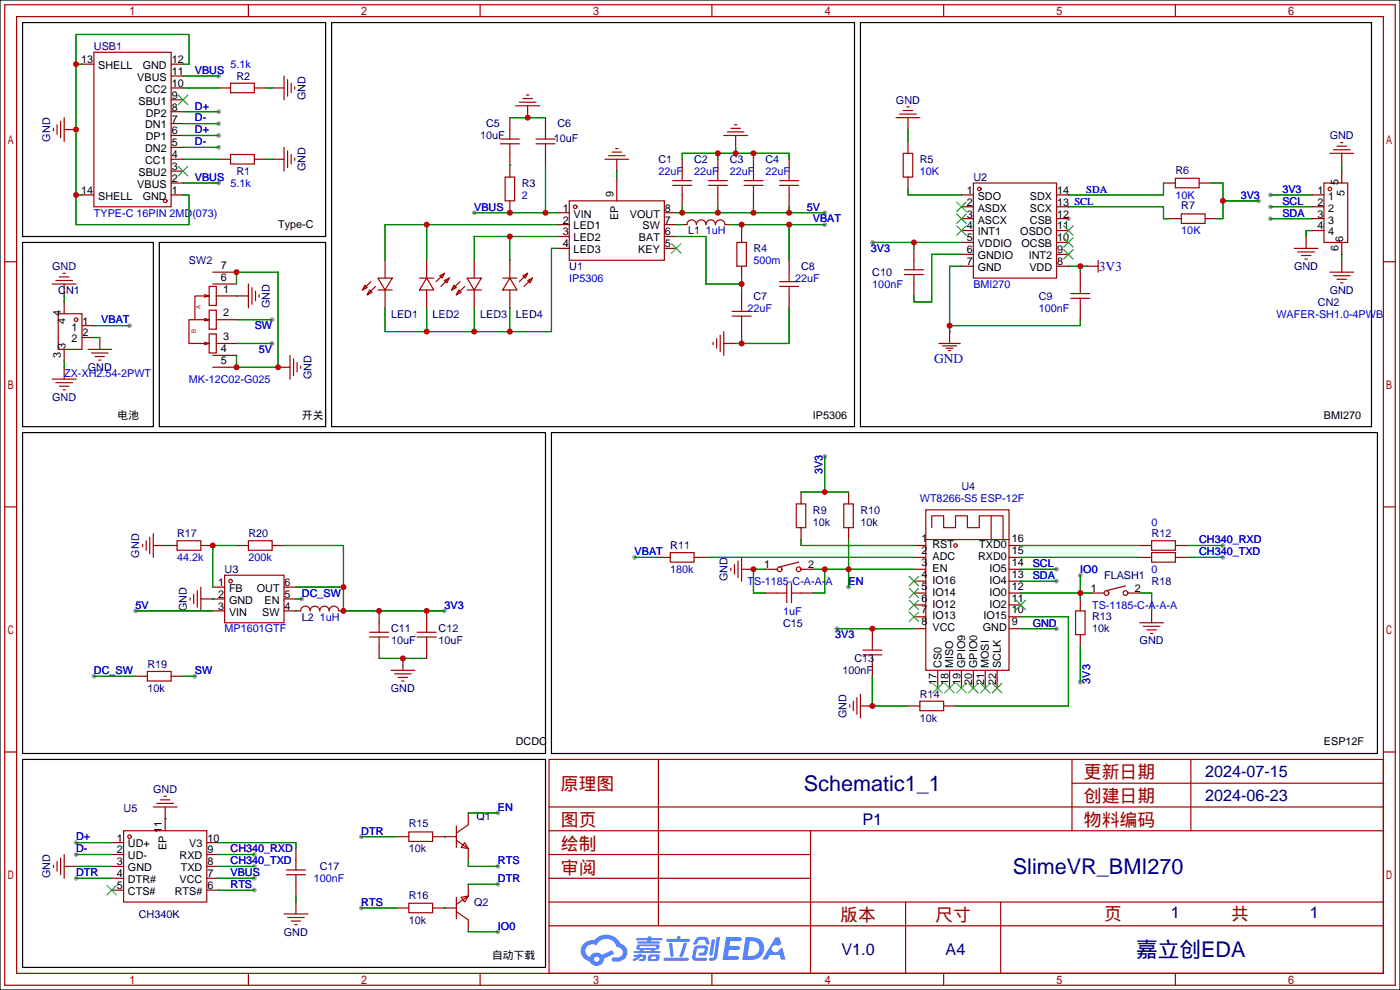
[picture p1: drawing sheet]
<svg xmlns="http://www.w3.org/2000/svg" width="299mm" height="212mm" viewBox="0 0 299 212" stroke-linecap="round" stroke-linejoin="round" font-family="sans-serif">
<path d="M0 0h299.2v211.6h-299.2z" fill="#fff" stroke="#000" stroke-width=".25"/>
<g fill="#999">
<circle cx="228.3" cy="46.7" r=".51"/>
<circle cx="46.7" cy="16.3" r=".51"/>
<circle cx="46.7" cy="39.1" r=".51"/>
<circle cx="46.7" cy="23.9" r=".51"/>
<circle cx="46.7" cy="26.4" r=".51"/>
<circle cx="46.7" cy="29" r=".51"/>
<circle cx="46.7" cy="31.5" r=".51"/>
<circle cx="176.3" cy="48" r=".51"/>
<circle cx="176.3" cy="45.5" r=".51"/>
<circle cx="16.3" cy="187.7" r=".51"/>
<circle cx="16.3" cy="180.1" r=".51"/>
<circle cx="106.4" cy="173.7" r=".51"/>
<circle cx="106.4" cy="199.1" r=".51"/>
<circle cx="77.2" cy="194.1" r=".51"/>
<circle cx="77.2" cy="178.8" r=".51"/>
<circle cx="106.4" cy="185.2" r=".51"/>
<circle cx="106.4" cy="189" r=".51"/>
<circle cx="135.6" cy="119.1" r=".51"/>
<circle cx="230.9" cy="122.9" r=".51"/>
<circle cx="181.4" cy="125.5" r=".51"/>
<circle cx="54.4" cy="190.2" r=".51"/>
<circle cx="54.4" cy="187.7" r=".51"/>
<circle cx="54.4" cy="182.6" r=".51"/>
<circle cx="54.4" cy="185.2" r=".51"/>
<circle cx="261.4" cy="116.6" r=".51"/>
<circle cx="261.4" cy="119.1" r=".51"/>
<circle cx="16.3" cy="182.6" r=".51"/>
<circle cx="58.2" cy="68.3" r=".51"/>
<circle cx="58.2" cy="73.4" r=".51"/>
<circle cx="27.7" cy="69.6" r=".51"/>
<circle cx="230.9" cy="145.8" r=".51"/>
<circle cx="178.8" cy="134.4" r=".51"/>
<circle cx="176.3" cy="97.5" r=".51"/>
<circle cx="186.4" cy="51.8" r=".51"/>
<circle cx="225.8" cy="134.4" r=".51"/>
<circle cx="225.8" cy="121.7" r=".51"/>
<circle cx="225.8" cy="124.2" r=".51"/>
<circle cx="101.3" cy="45.5" r=".51"/>
<circle cx="271.5" cy="44.2" r=".51"/>
<circle cx="271.5" cy="46.7" r=".51"/>
<circle cx="271.5" cy="41.7" r=".51"/>
<circle cx="95" cy="130.6" r=".51"/>
<circle cx="29" cy="130.6" r=".51"/>
<circle cx="64.5" cy="128" r=".51"/>
<circle cx="20.1" cy="144.5" r=".51"/>
<circle cx="41.7" cy="144.5" r=".51"/>
<circle cx="269" cy="42.9" r=".51"/>
</g>
<g fill="none" stroke="#a10000" stroke-width=".25">
<path d="M1 1h297.2v209.6h-297.2zM3.6 3.6h292.1v204.4h-292.1zM53.1 1v2.6M102.6 1v2.6M152.1 1v2.6M201.7 1v2.6M251.2 1v2.6M1 55.9h2.6M295.7 55.9h2.5M1 108.3h2.6M295.7 108.3h2.5M1 160.7h2.6"/>
<path d="M117.3 162.3h178.4v45.7h-178.4zM117.3 177.5h178.4M117.3 172.5h178.4M140.7 162.3v35.6M173.2 177.5v30.5M229.1 162.3v15.2M229.1 167.4h66.6M254.5 162.3v15.2M295.7 160.7h2.5M117.3 182.6h55.9M117.3 197.9h178.4M117.3 192.8h178.4"/>
<path d="M117.3 187.7h55.9M193.5 192.8v15.2M213.9 192.8v15.2M53.1 208v2.6M102.6 208v2.6M152.1 208v2.6M201.7 208v2.6M251.2 208v2.6"/>
</g>
<g fill="#5487ff">
<path d="M155.2 200.3h2.6a.48 .48 0 0 1 .7 .4 .48 .48 0 0 1-.6 .4h-1.8l-.2 1.1h1.9a.43 .43 0 0 1 .4 .4 .43 .43 0 0 1-.5 .4h-1.9l-.2 1.3h1.7a.45 .45 0 0 1 .5 .2 .45 .45 0 0 1-.1 .6h-3.3z"/>
<path d="M165.7 200.3h.9l.4 1.5-.8 .3a.84 .84 0 0 0-1.2 .3 .84 .84 0 0 0 .4 1.1 .84 .84 0 0 0 1.1-.4l.1-.2 .6-.3 .7 2.5h-1l-.2-1h-2.1l-.6 1h-1.1z"/>
<path d="M152.1 200.8h.7l-.5 3.1a.36 .36 0 0 1-.3 .3 .36 .36 0 0 1-.4-.3z"/>
<path d="M153.2 200.2h.7l-.6 4.3a1.13 1.13 0 0 1-1.8 .6l.2-.4h.7l.2-.2z"/>
<path d="M148.9 200.6l.6-.4h1a.77 .77 0 0 1 .9 .5l.3 1-.2 .2h-.5l-.3-.9-.2-.2-1 .1-.7 1-.6-.1-.1-.2z"/>
<path d="M148.4 202.4l.6-.3h1.7a.81 .81 0 0 1 .7 .5 .81 .81 0 0 1-.2 .8 .81 .81 0 0 1-.9 .8h-.7a.32 .32 0 0 1-.3-.3 .32 .32 0 0 1 .4-.3h.7l.2-.9-1.6 .1-.4 1.8 2.2 .1a.32 .32 0 0 1 .3 .4 .32 .32 0 0 1-.4 .2h-2.2l-.5-.3-.1-.5z"/>
<path d="M141.9 204.7h5a.33 .33 0 0 1 .3 .3 .33 .33 0 0 1-.3 .3h-4.9l-.2-.1z"/>
<path d="M146.1 201.5h.8l-.7 2a.98 .98 0 0 1-.7 1.1l-.3-.3z"/>
<path d="M143 201.6h.7l.3 2.5a.34 .34 0 0 1-.3 .4 .34 .34 0 0 1-.4-.3z"/>
<path d="M142.5 200.7h2.1l.3-.6h.6l-.1 .6h1.7a.32 .32 0 0 1 .4 .3 .32 .32 0 0 1-.4 .3h-4.5l-.2-.2z"/>
<path d="M135.5 204.1h.9l.1-.3h.6v.3h.8a.82 .82 0 0 1-.5 1.3h-.8v-.4l.7-.1 .1-.3a.68 .68 0 0 0-1 .4l-1.1 .4-.1-.4 .9-.5h-.7z"/>
<path d="M136 200.5h2.4l.1-.3h.7v.3h2.2l.2 .3-.2 .2h-2.3v.2h1.8l.2 .3-.2 .1h-4.5l-.1-.4h2l.1-.2h-2.3l-.1-.2z"/>
<path d="M159.4 200.3l-.8 4.9h1.7a2.5 2.5 0 0 0 3-2.5 2.5 2.5 0 0 0-3.1-2.4zM160.3 201.1a1.61 1.61 0 0 1 2 1.5 1.61 1.61 0 0 1-1.8 1.7h-.7z"/>
<path d="M136.2 202a.55 .55 0 0 0-.2 .8 .55 .55 0 0 0 .7 .2l.1 .3h-1.3v.3l5.4 .1 .3-.2-.2-.2h-1.2l.2-.3a.7 .7 0 0 0 .8-.3 .7 .7 0 0 0 0-.8l-4.2-.1zM136.8 202.3l3.3-.1 .1 .1-.2 .3h-3.2zM137.5 203h1.7l-.2 .3h-1.4z"/>
<path d="M138.6 204.2a1.05 1.05 0 0 0 0 1.2 2.91 2.91 0 0 0 2.2-.2 .98 .98 0 0 0 0-1.2h-1.6zM139.2 204.5l.9-.1 .1 .4-.2 .2-.8-.1z"/>
<path d="M124.9 201.6a2.23 2.23 0 0 0-.7 2.3 2.23 2.23 0 0 0 1.8 1.6 1.58 1.58 0 0 0 1.8 .9 1.58 1.58 0 0 0 1.3-1.5l2.2-1.1-.5-.7-2.1 1a1.65 1.65 0 0 0-2.7 .4 1.45 1.45 0 0 1-.8-1.9 1.45 1.45 0 0 1 2-.7l.3 .1a2.3 2.3 0 0 1 2.3-1.3 2.3 2.3 0 0 1 2 1.7 1.12 1.12 0 0 1 1.3 1 1.12 1.12 0 0 1-1.1 1.2h-.7a.45 .45 0 0 0-.6 .4 .45 .45 0 0 0 .5 .5 2.21 2.21 0 0 0 2.2-.5 2.21 2.21 0 0 0 .5-2.3 2.13 2.13 0 0 0-1.3-1.1 3.3 3.3 0 0 0-5.6-.7l-1.1 .1zM127 205a.57 .57 0 0 1 1.1 0 .57 .57 0 0 1-1.1 0z"/>
</g>
<g fill="none" stroke="#870000" stroke-width=".25">
<path d="M17.5 13.7h2.6M36.6 18.8h2.5M36.6 16.3h2.5M36.6 13.7h2.5M46.7 18.8h2.6M54.4 18.8h2.5M58.2 18.8h2.5M13.7 27.7h2.6M36.6 34h2.5M36.6 39.1h2.5M36.6 36.6h2.5M36.6 31.5h2.5"/>
<path d="M36.6 29h2.5M36.6 26.4h2.5M36.6 23.9h2.5M36.6 21.3h2.5M46.7 34h2.6M54.4 34h2.5M58.2 34h2.5M109 25.1v2.6M109 32.8v5M112.8 22.6v2.5M116.6 25.1v2.6M116.6 32.8v2.5"/>
<path d="M131.8 34v2.6M131.8 37.8v5.1M145.8 34v2.6M153.4 34v2.6M157.2 29v2.5M161 34v2.6M168.7 34v2.6M194.1 25.1v2.6M194.1 30.2v2.6M194.1 37.8v2.6M248.7 39.1h2.5M256.3 39.1h2.5"/>
<path d="M286.8 32.8v2.5M286.8 36.6v2.5M17.5 41.7h2.6M36.6 41.7h2.5M45.5 58.2h5M82.3 55.6v3.8M91.2 55.6v3.8M101.3 55.6v3.8M109 42.9v2.6M109 55.6v3.8M119.1 45.5h2.6M119.1 48h2.6"/>
<path d="M119.1 50.5h2.6M119.1 53.1h2.6M142 45.5h2.5M142 48h2.5M142 50.5h2.5M142 53.1h2.5M145.8 48h1M145.8 41.7v2.5M153.4 41.7v2.5M154.9 48h1.1M158.5 49.3v2.5M158.5 56.9v2.5"/>
<path d="M161 41.7v2.5M168.7 41.7v2.5M168.7 55.6v2.6M195.3 53.1v2.5M205.5 41.7h2.5M205.5 46.7h2.5M205.5 44.2h2.5M205.5 49.3h2.5M205.5 51.8h2.5M205.5 54.4h2.5M205.5 56.9h2.5M225.8 41.7h2.5"/>
<path d="M225.8 46.7h2.5M225.8 44.2h2.5M225.8 49.3h2.5M225.8 51.8h2.5M225.8 54.4h2.5M225.8 56.9h2.5M230.9 58.2v2.5M232.2 56.9h.1M249.9 46.7h2.6M257.6 46.7h2.5M279.1 50.5v2.6M280.4 41.7h2.6"/>
<path d="M280.4 46.7h2.6M280.4 44.2h2.6M280.4 49.3h2.6M286.8 51.8v2.6M286.8 55.6v2.6M13.7 60.7v2.5M13.7 64.5v2.6M13.7 74.7v2.5M13.7 78.5v2.5M17.5 69.6h2.6M17.5 72.1h2.6M21.3 72.1v2.6"/>
<path d="M45.5 78.5h5M45.5 75.9h5M45.5 60.7h5M46.2 73.4h4.3M46.2 63.2h6.9M46.2 68.3h4.3M59.4 78.5h2.6M82.3 62v3.8M91.2 62v3.8M101.3 62v3.8M109 62v3.8M154.7 73.4h2.5"/>
<path d="M158.5 62v2.5M158.5 69.6v2.5M168.7 63.2v2.6M195.3 60.7v2.5M202.9 70.9h.1M230.9 65.8v2.5M32.8 116.6h5M42.9 116.6h2.6M50.5 116.6h2.6M58.2 116.6h2.5M140.7 119.1h2.6M148.3 119.1h2.6"/>
<path d="M171.2 105.2v2.5M171.2 112.8v2.5M181.4 105.2v2.5M181.4 112.8v2.5M195.3 119.1h2.6M195.3 116.6h2.6M215.6 119.1h2.6M215.6 116.6h2.6M243.6 119.1h2.5M243.6 116.6h2.5M251.2 119.1h2.5M251.2 116.6h2.5"/>
<path d="M42.9 128h5.1M45.5 125.5h2.5M45.5 130.6h2.5M60.7 125.5h2.5M60.7 128h2.5M60.7 130.6h3.6M72.4 130.6h1M81 130.6v2.5M81 138.2v2.5M91.2 130.6v2.5M91.2 138.2v2.5M158.5 121.7h2.5"/>
<path d="M163.6 126.7h2.5M163.6 121.7h2.5M171.2 126.7h2.5M171.2 121.7h2.5M186.4 134.4v2.5M195.3 134.4h2.6M195.3 131.8h2.6M195.3 129.3h2.6M195.3 126.7h2.6M195.3 124.2h2.6M195.3 121.7h2.6M215.6 134.4h2.6"/>
<path d="M215.6 131.8h2.6M215.6 129.3h2.6M215.6 126.7h2.6M215.6 124.2h2.6M215.6 121.7h2.6M230.9 128v2.6M230.9 135.6v2.6M233.4 126.7h2.6M241 126.7h2.6M246.1 130.6v2.5M29 144.5h2.5M36.6 144.5h2.5"/>
<path d="M86.1 140.7v2.6M183.9 150.9h2.5M186.4 142v2.5M194.1 150.9h2.5M200.4 143.3v3.8M201.7 150.9h2.5M202.9 143.3v3.8M205.5 143.3v3.8M208 143.3v3.8M210.6 143.3v3.8M213.1 143.3v3.8M35.3 172.5v5"/>
<path d="M84.8 178.8h2.6M92.5 178.8h5M100.1 173.7v2.6M13.7 185.2h2.6M23.9 180.1h2.5M23.9 182.6h2.5M23.9 185.2h2.5M23.9 187.7h2.5M23.9 190.2h2.5M44.2 180.1h2.5M44.2 182.6h2.5M44.2 185.2h2.5"/>
<path d="M44.2 187.7h2.5M44.2 190.2h2.5M63.2 181.4v2.5M63.2 189v2.5M63.2 192.8v2.5M84.8 194.1h2.6M92.5 194.1h5M100.1 181.4v2.5M100.1 189v2.5M100.1 196.6v2.5"/>
</g>
<g fill="none" stroke="#a10000" stroke-width=".25">
<path d="M20.1 11.2h16.5v33h-16.5zM49.3 17.8h5.1v2h-5.1zM60.7 16.3v5M61.5 17v3.6M62.2 17.8v2M63 18.5v.6M11.4 27.4v.5M12.2 26.7v2M13 25.9v3.6M13.7 25.1v5.1M49.3 33h5.1v2.1h-5.1zM60.7 31.5v5.1"/>
<path d="M61.5 32.3v3.5M62.2 33v2.1M63 33.8v.5M106.9 29.7h4.1M106.9 30.7h4.1M107.9 37.8h2.1v5.1h-2.1zM109 27.7v2M109 30.7v2.1M110.2 22.6h5.1M111 21.8h3.6M111.8 21.1h2M112.5 20.3h.5"/>
<path d="M114.6 29.7h4M114.6 30.7h4M116.6 27.7v2M116.6 30.7v2.1M129.3 34h5.1M130 33.3h3.6M130.8 32.5h2M131.6 31.8h.5M143.8 39.6h4M143.8 38.6h4M145.8 36.6v2M145.8 39.6v2.1"/>
<path d="M151.4 39.6h4M151.4 38.6h4M153.4 36.6v2M153.4 39.6v2.1M154.7 29h5.1M155.4 28.2h3.6M156.2 27.4h2M157 26.7h.5M159 39.6h4.1M159 38.6h4.1M161 36.6v2M161 39.6v2.1"/>
<path d="M166.6 39.6h4.1M166.6 38.6h4.1M168.7 36.6v2M168.7 39.6v2.1M191.5 25.1h5.1M192.3 24.4h3.5M193 32.8h2.1v5h-2.1zM193 23.6h2.1M193.8 22.9h.5M208 39.1h17.8v20.3h-17.8zM251.2 38.1h5.1v2h-5.1zM283 39.1h5v12.7h-5z"/>
<path d="M284.2 32.8h5.1M285 32h3.5M285.8 31.2h2M286.5 30.5h.5M11.9 59.9h3.6M12.7 59.2h2M13.5 58.4h.5M80.8 59.4h3l-1.5 2.6zM89.7 59.4h3M91.2 59.4l1.5 2.6h-3zM94 58.9l1-.5-.5 1zM95 59.9l1-.5-.5 1.1z"/>
<path d="M95 58.4l-1.8 1.8M96 59.4l-1.8 1.8M99.8 59.4h3.1l-1.6 2.6zM107.4 59.4h3.1M109 59.4l1.5 2.6h-3.1zM111.8 58.9l1-.5-.5 1zM112.8 59.9l1-.5-.5 1.1zM112.8 58.4l-1.8 1.8M113.8 59.4l-1.8 1.8M121.7 42.9h20.3v12.7h-20.3zM146.8 48a1.02 1.02 0 0 1 1-1 1.02 1.02 0 0 1 1 1M148.8 48a1.02 1.02 0 0 1 1.1-1 1.02 1.02 0 0 1 1 1"/>
<path d="M150.9 48a1.02 1.02 0 0 1 1-1 1.02 1.02 0 0 1 1 1M152.9 48a1.02 1.02 0 0 1 1-1 1.02 1.02 0 0 1 1 1M157.5 51.8h2v5.1h-2zM168.7 58.2v2M193.3 58.7h4.1M193.3 57.7h4.1M195.3 55.6v2.1M195.3 58.7v2M232.2 56.9h2.5M234.7 55.6v2.6M252.5 45.7h5.1v2.1h-5.1zM276.6 53.1h5.1"/>
<path d="M277.4 53.8h3.5M278.1 54.6h2.1M278.9 55.4h.5M284.2 58.2h5.1M285 58.9h3.5M285.8 59.7h2M11.2 60.7h5.1M12.4 67.1h5.1v7.6h-5.1zM18.8 74.7h5.1M19.6 75.4h3.5M20.3 76.2h2.1M21.1 77h.5"/>
<path d="M43.7 68.6l1-.3h-4.3v5.1h4.3M43.7 63.5l1-.3h-3v5.1M43.7 68.1l1 .2M43.7 73.2l1 .2M43.7 63l1 .2M44.7 66.3h1.5v4.1h-1.5zM44.7 71.4h1.5v4h-1.5zM44.7 61.2h1.5v4.1h-1.5zM44.7 73.4l-1 .3M53.1 60.7v5.1M53.8 61.5v3.5M54.6 62.2v2.1"/>
<path d="M55.4 63v.5M62 75.9v5.1M62.7 76.7v3.6M63.5 77.5v2M64.3 78.2v.5M78 61l.5 .5-1 .5zM79 62l.5 .5-1 .5zM79.2 60.2l-1.7 1.8M80.3 61.2l-1.8 1.8M80.8 62h3M97 61l.5 .5-1 .5zM98 62l.6 .5-1.1 .5z"/>
<path d="M98.3 60.2l-1.8 1.8M99.3 61.2l-1.8 1.8M99.8 62h3.1M152.4 73.2v.5M153.2 72.4v2M153.9 71.6v3.6M154.7 70.9v5M156.5 67.6h4M156.5 66.5h4M158.5 64.5v2M158.5 67.6v2M166.6 61.2h4.1"/>
<path d="M166.6 60.2h4.1M168.7 61.2v2M200.7 73.4h4.5M201.4 73.9h3.1M202.2 74.4h1.5M202.7 74.9h.5M202.9 70.9v2.5M228.9 63.8h4M228.9 62.7h4M230.9 60.7v2M230.9 63.8v2M286.5 60.5h.5"/>
<path d="M11.2 81h5.1M11.9 81.8h3.6M12.7 82.5h2M13.5 83.3h.5M30.5 116.3v.5M31.2 115.6v2M32 114.8v3.6M32.8 114v5.1M37.8 115.6h5.1v2h-5.1zM53.1 115.6h5.1v2h-5.1zM143.3 118.1h5v2h-5zM157.7 119.9v3.5"/>
<path d="M158.5 119.1v5.1M170.2 107.7h2v5.1h-2zM180.3 107.7h2.1v5.1h-2.1zM197.9 109h17.7v34.3h-17.7zM197.9 115.3h17.7M199.1 112.8v-2.6h2.6v2.6h2.5v-2.6h2.6v2.6h2.5v-2.6h5.1v5.1M211.8 110.2v5.1M246.1 115.6h5.1v2h-5.1zM246.1 118.1h5.1v2h-5.1zM40.6 127.8v.5M41.4 127v2M42.2 126.2v3.6"/>
<path d="M42.9 125.5v5.1M48 122.9h12.7v10.2h-12.7zM64.3 130.6a1.02 1.02 0 0 1 1-1.1 1.02 1.02 0 0 1 1 1.1M66.3 130.6a1.02 1.02 0 0 1 1-1.1 1.02 1.02 0 0 1 1 1.1M68.3 130.6a1.02 1.02 0 0 1 1-1.1 1.02 1.02 0 0 1 1.1 1.1M70.4 130.6a1.02 1.02 0 0 1 1-1.1 1.02 1.02 0 0 1 1 1.1M79 136.1h4.1M79 135.1h4.1M81 133.1v2M81 136.1v2.1M89.2 136.1h4M89.2 135.1h4"/>
<path d="M91.2 133.1v2M91.2 136.1v2.1M156.2 121.4v.5M157 120.6v2.1M166.1 126.7h2M168.1 124.7v4.1M169.2 126.7h2M169.2 124.7v4.1M170.7 120.1l-4.1 1.1M184.4 138.9h4.1M184.4 140h4.1M186.4 136.9v2"/>
<path d="M186.4 140v2M229.9 130.6h2v5h-2zM240.5 125.2l-4 1M243.6 133.1h5.1M244.3 133.9h3.6M245.1 134.6h2M245.9 135.4h.5M31.5 143.5h5.1v2h-5.1zM83.6 143.3h5M84.3 144h3.6M85.1 144.8h2M85.9 145.5h.5"/>
<path d="M181.6 150.6v.5M182.4 149.9v2M183.1 149.1v3.6M183.9 148.3v5.1M196.6 149.9h5.1v2h-5.1zM26.4 177.5h17.8v15.3h-17.8zM32.8 172.5h5M33.5 171.7h3.6M34.3 170.9h2M35.1 170.2h.5M87.4 177.8h5.1v2h-5.1zM97.5 176.5v4.6"/>
<path d="M97.5 179.6l2.6 1.8M100.1 176.3l-2.6 1.8M11.4 184.9v.5M12.2 184.2v2M13 183.4v3.5M13.7 182.6v5.1M60.7 195.3h5.1M61.2 186.9h4.1M61.2 185.9h4.1M61.5 196.1h3.5M62.2 196.9h2.1M63 197.6h.5"/>
<path d="M63.2 183.9v2M63.2 186.9v2.1M87.4 193h5.1v2.1h-5.1zM97.5 191.8v4.5M97.5 194.8l2.6 1.8M98.6 191.8l1.5-.3-.8 1.3zM99.3 180.1l.8 1.3-1.5-.3zM100.1 191.5l-2.6 1.8"/>
<circle cx="35.3" cy="42.9" r=".38"/>
<circle cx="122.9" cy="44.2" r=".38"/>
<circle cx="209.3" cy="40.4" r=".38"/>
<circle cx="284.2" cy="40.4" r=".38"/>
<circle cx="16.3" cy="68.3" r=".38"/>
<circle cx="204.2" cy="116.6" r=".38"/>
<circle cx="49.3" cy="124.2" r=".38"/>
<circle cx="166.6" cy="121.7" r=".51"/>
<circle cx="170.7" cy="121.7" r=".51"/>
<circle cx="236.5" cy="126.7" r=".51"/>
<circle cx="240.5" cy="126.7" r=".51"/>
<circle cx="27.7" cy="178.8" r=".38"/>
</g>
<g fill="none" stroke="#008700" stroke-width=".25">
<path d="M16.3 13.7h1.2M39.1 18.8h7.6M39.1 16.3h7.6M39.1 13.7h1.3v-6.3h-24.1v40.6h24.1v-6.3h-1.3M56.9 18.8h1.3M39.1 34h7.6M39.1 39.1h7.6M39.1 23.9h7.6M39.1 26.4h7.6M39.1 29h7.6M39.1 31.5h7.6M56.9 34h1.3"/>
<path d="M109 35.3h.1M109 25.1h7.6M116.6 35.3v10.2M131.8 36.6v1.2M145.8 34v-1.2h22.9v1.2M153.4 32.8v1.2M157.2 31.5v1.3M161 32.8v1.2M194.1 27.7v2.5M248.7 39.1v2.6h-20.4M258.8 39.1h2.6v7.6h-1.3M286.8 35.3v1.3"/>
<path d="M16.3 41.7h1.2M91.2 48v7.6M101.3 45.5h17.8M109 50.5v5.1M119.1 48h-36.8v7.6M119.1 50.5h-17.8v5.1M119.1 53.1h-1.2v17.8h-35.6v-5.1M144.5 48h1.3M144.5 50.5h6.4v10.2h7.6M144.5 45.5h31.8M145.8 44.2v1.3M153.4 44.2v1.3"/>
<path d="M156 48h20.3M158.5 48v1.3M158.5 59.4v2.6M161 44.2v1.3M168.7 44.2v1.3M168.7 48v7.6M186.4 51.8h19.1M194.1 40.4v1.3h11.4M195.3 51.8v1.3M205.5 56.9h-2.6v14M205.5 54.4h-6.4v10.1h-3.8v-1.3M228.3 56.9h3.9"/>
<path d="M228.3 44.2h20.4v2.5h1.2M230.9 56.9v1.3M261.4 42.9h7.6M271.5 41.7h8.9M271.5 46.7h8.9M271.5 44.2h8.9M280.4 49.3h-1.3v1.2M286.8 54.4v1.2M13.7 63.2v1.3M13.7 77.2v1.3M20.1 69.6h7.6M20.1 72.1h1.2"/>
<path d="M50.5 63.2h.1M50.5 73.4h7.7M50.5 68.3h7.7M50.5 60.7v-2.5h8.9v20.3h-8.9v-2.6M91.2 65.8v5.1M101.3 65.8v5.1M109 65.8v5.1M158.5 72.1v1.3M168.7 65.8v7.6h-11.5M230.9 68.3v1.3h-28M176.3 97.5v7.7M35.3 116.6h.1"/>
<path d="M50.5 116.6h-5v8.9M60.7 116.6h12.7v14h21.6M135.6 119.1h5.1M150.9 119.1h44.4M171.2 115.3v1.3h24.1M171.2 105.2h10.2M181.4 115.3v10.2M218.2 116.6h25.4M218.2 119.1h25.4M253.7 116.6h7.7M253.7 119.1h7.7M29 130.6h16.5"/>
<path d="M45.5 128h.1M63.2 130.6h.1M63.2 125.5h10.2M63.2 128h1.3M163.6 121.7h-2.6v5h2.6M173.7 121.7h21.6M176.3 121.7v5h-2.6M178.8 134.4h16.5M218.2 126.7h15.2M218.2 131.8h10.1v19.1h-24.1M218.2 121.7h7.6M218.2 134.4h7.6"/>
<path d="M218.2 124.2h7.6M230.9 122.9v5.1M230.9 138.2v7.6M243.6 126.7h2.5v3.9M20.1 144.5h8.9M39.1 144.5h2.6M81 140.7h10.2M186.4 144.5v6.4h7.7M35.3 175h.1M77.2 178.8h7.6M95 178.8h.1M100.1 173.7h6.3"/>
<path d="M16.3 187.7h7.6M16.3 180.1h7.6M16.3 185.2h7.6M16.3 182.6h7.6M46.7 187.7h7.7M46.7 180.1h16.5v1.3M46.7 185.2h7.7M46.7 190.2h7.7M46.7 182.6h7.7M63.2 191.5v1.3M77.2 194.1h7.6M95 194.1h.1"/>
<path d="M100.1 199.1h6.3M100.1 183.9v1.3h6.3M100.1 189h6.3"/>
</g>
<g fill="none" stroke="#3c3" stroke-width=".25">
<path d="M38.1 35.6l2 2M38.1 20.3l2 2.1M40.1 35.6l-2 2M40.1 20.3l-2 2.1M143.5 52.1l2 2M145.5 52.1l-2 2M204.5 43.2l2 2M204.5 45.7l2 2.1M204.5 48.3l2 2M206.5 43.2l-2 2M206.5 45.7l-2 2.1M206.5 48.3l-2 2"/>
<path d="M227.3 53.3l2.1 2.1M227.3 50.8l2.1 2M227.3 48.3l2.1 2M229.4 53.3l-2.1 2.1M229.4 50.8l-2.1 2M229.4 48.3l-2.1 2M194.3 130.8l2 2M194.3 128.3l2 2M194.3 125.7l2 2.1M194.3 123.2l2 2M196.3 130.8l-2 2M196.3 128.3l-2 2"/>
<path d="M196.3 125.7l-2 2.1M196.3 123.2l-2 2M217.2 128.3l2 2M219.2 128.3l-2 2M199.4 146.1l2 2M201.4 146.1l-2 2M201.9 146.1l2.1 2M204 146.1l-2.1 2M204.5 146.1l2 2M206.5 146.1l-2 2M207 146.1l2 2M209 146.1l-2 2"/>
<path d="M209.5 146.1l2.1 2M211.6 146.1l-2.1 2M212.1 146.1l2 2M214.1 146.1l-2 2M22.9 189.2l2 2.1M24.9 189.2l-2 2.1"/>
</g>
<path d="M4.8 4.8h64.8v45.7h-64.8zM70.9 4.8h111.7v86.4h-111.7zM183.9 4.8h109.2v86.4h-109.2zM4.8 51.8h28v39.4h-28zM34 51.8h35.6v39.4h-35.6zM4.8 92.5h111.8v68.5h-111.8zM117.9 92.5h176.5v68.5h-176.5zM4.8 162.3h111.8v44.5h-111.8z" fill="none" stroke="#000" stroke-width=".25"/>
<g fill="#c00">
<circle cx="16.3" cy="41.7" r=".63"/>
<circle cx="16.3" cy="27.7" r=".63"/>
<circle cx="16.3" cy="13.7" r=".63"/>
<circle cx="158.5" cy="60.7" r=".63"/>
<circle cx="158.5" cy="73.4" r=".63"/>
<circle cx="168.7" cy="48" r=".63"/>
<circle cx="158.5" cy="48" r=".63"/>
<circle cx="153.4" cy="32.8" r=".63"/>
<circle cx="157.2" cy="32.8" r=".63"/>
<circle cx="161" cy="32.8" r=".63"/>
<circle cx="145.8" cy="45.5" r=".63"/>
<circle cx="153.4" cy="45.5" r=".63"/>
<circle cx="161" cy="45.5" r=".63"/>
<circle cx="168.7" cy="45.5" r=".63"/>
<circle cx="91.2" cy="48" r=".63"/>
<circle cx="109" cy="50.5" r=".63"/>
<circle cx="109" cy="70.9" r=".63"/>
<circle cx="101.3" cy="70.9" r=".63"/>
<circle cx="91.2" cy="70.9" r=".63"/>
<circle cx="230.9" cy="56.9" r=".63"/>
<circle cx="202.9" cy="69.6" r=".63"/>
<circle cx="186.4" cy="150.9" r=".63"/>
<circle cx="230.9" cy="126.7" r=".63"/>
<circle cx="161" cy="121.7" r=".63"/>
<circle cx="181.4" cy="121.7" r=".63"/>
<circle cx="176.3" cy="121.7" r=".63"/>
<circle cx="186.4" cy="134.4" r=".63"/>
<circle cx="176.3" cy="105.2" r=".63"/>
<circle cx="195.3" cy="51.8" r=".63"/>
<circle cx="109" cy="45.5" r=".63"/>
<circle cx="116.6" cy="45.5" r=".63"/>
<circle cx="112.8" cy="25.1" r=".63"/>
<circle cx="50.5" cy="78.5" r=".63"/>
<circle cx="59.4" cy="78.5" r=".63"/>
<circle cx="50.5" cy="58.2" r=".63"/>
<circle cx="73.4" cy="130.6" r=".63"/>
<circle cx="73.4" cy="125.5" r=".63"/>
<circle cx="81" cy="130.6" r=".63"/>
<circle cx="91.2" cy="130.6" r=".63"/>
<circle cx="86.1" cy="140.7" r=".63"/>
<circle cx="45.5" cy="116.6" r=".63"/>
<circle cx="261.4" cy="42.9" r=".63"/>
</g>
<g font-size="4.6" fill="#000080">
<text x="171.8" y="169">Schematic1_1</text>
<text x="216.5" y="186.8">SlimeVR_BMI270</text>
<text x="242.8" y="204.6">嘉立创EDA</text>
</g>
<g font-size="3.8" fill="#a00000">
<text x="231.6" y="166.4">更新日期</text>
<text x="119.9" y="168.9">原理图</text>
<text x="231.6" y="171.5">创建日期</text>
<text x="119.9" y="176.5">图页</text>
<text x="231.6" y="176.5">物料编码</text>
<text x="119.9" y="181.6">绘制</text>
<text x="119.9" y="186.7">审阅</text>
<text x="179.6" y="196.9">版本</text>
<text x="199.9" y="196.9">尺寸</text>
<text x="236" y="196.6">页</text>
<text x="263.1" y="196.6">共</text>
</g>
<g font-size="3.5" fill="#000080">
<text x="257.6" y="166.1">2024-07-15</text>
<text x="257.6" y="171.1">2024-06-23</text>
<text x="184.3" y="176.2">P1</text>
<text x="250.2" y="196.3">1</text>
<text x="280" y="196.3">1</text>
<text x="179.8" y="204.2">V1.0</text>
<text x="202.1" y="204.2">A4</text>
</g>
<g font-size="2.9" fill="#00f">
<text x="234.8" y="58">3V3</text>
<text x="199.6" y="77.5">GND</text>
</g>
<g font-size="2.3" fill="#000080">
<text x="20.1" y="10.7">USB1</text>
<text x="50.5" y="17.1">R2</text>
<text x="65.3" y="21.4" transform="rotate(-90 65.3 21.4)">GND</text>
<text x="191.5" y="22.1">GND</text>
<text x="102.6" y="29.8">10uF</text>
<text x="103.9" y="27.2">C5</text>
<text x="119.1" y="27.2">C6</text>
<text x="284.2" y="29.8">GND</text>
<text x="10.7" y="30.3" transform="rotate(-90 10.7 30.3)">GND</text>
<text x="118.4" y="30.3">10uF</text>
<text x="140.7" y="34.8">C1</text>
<text x="148.3" y="34.8">C2</text>
<text x="156" y="34.8">C3</text>
<text x="163.6" y="34.8">C4</text>
<text x="196.6" y="34.9">R5</text>
<text x="50.5" y="37.4">R1</text>
<text x="65.3" y="36.6" transform="rotate(-90 65.3 36.6)">GND</text>
<text x="111.5" y="39.9">R3</text>
<text x="208" y="38.7">U2</text>
<text x="251.2" y="37.1">R6</text>
<text x="252.5" y="44.7">R7</text>
<text x="147.1" y="50.1">L1</text>
<text x="161" y="53.9">R4</text>
<text x="11.2" y="57.7">GND</text>
<text x="40.4" y="56.4">SW2</text>
<text x="121.7" y="57.7">U1</text>
<text x="171.2" y="57.7">C8</text>
<text x="186.4" y="59">C10</text>
<text x="276.6" y="57.7">GND</text>
<text x="12.4" y="62.8">CN1</text>
<text x="57.7" y="65.8" transform="rotate(-90 57.7 65.8)">GND</text>
<text x="161" y="64.1">C7</text>
<text x="222" y="64.1">C9</text>
<text x="281.7" y="65.3">CN2</text>
<text x="284.2" y="62.8">GND</text>
<text x="83.6" y="67.9">LED1</text>
<text x="92.5" y="67.9">LED2</text>
<text x="102.6" y="67.9">LED3</text>
<text x="110.2" y="67.9">LED4</text>
<text x="18.8" y="79.3">GND</text>
<text x="66.6" y="81.1" transform="rotate(-90 66.6 81.1)">GND</text>
<text x="11.2" y="85.6">GND</text>
<text x="205.5" y="104.7">U4</text>
<text x="173.7" y="109.8">R9</text>
<text x="173.7" y="112.3">10k</text>
<text x="183.9" y="109.8">R10</text>
<text x="183.9" y="112.3">10k</text>
<text x="29.8" y="119.2" transform="rotate(-90 29.8 119.2)">GND</text>
<text x="37.8" y="114.9">R17</text>
<text x="53.1" y="114.9">R20</text>
<text x="143.3" y="117.4">R11</text>
<text x="246.1" y="114.9">R12</text>
<text x="48" y="122.5">U3</text>
<text x="155.5" y="124.2" transform="rotate(-90 155.5 124.2)">GND</text>
<text x="236" y="123.7">FLASH1</text>
<text x="246.1" y="125">R18</text>
<text x="39.9" y="130.6" transform="rotate(-90 39.9 130.6)">GND</text>
<text x="64.5" y="132.6">L2</text>
<text x="83.6" y="135.2">C11</text>
<text x="83.6" y="137.7">10uF</text>
<text x="93.7" y="135.2">C12</text>
<text x="93.7" y="137.7">10uF</text>
<text x="167.4" y="133.9">C15</text>
<text x="233.4" y="132.6">R13</text>
<text x="233.4" y="135.1">10k</text>
<text x="243.6" y="137.7">GND</text>
<text x="31.5" y="142.8">R19</text>
<text x="182.6" y="141.5">C13</text>
<text x="31.5" y="147.9">10k</text>
<text x="83.5" y="147.9">GND</text>
<text x="180.1" y="144.1">100nF</text>
<text x="196.6" y="149.1">R14</text>
<text x="180.9" y="153.4" transform="rotate(-90 180.9 153.4)">GND</text>
<text x="196.6" y="154.2">10k</text>
<text x="26.4" y="173.6">U5</text>
<text x="32.7" y="169.5">GND</text>
<text x="87.4" y="176.8">R15</text>
<text x="101.9" y="175.3">Q1</text>
<text x="68.3" y="186">C17</text>
<text x="87.4" y="182.1">10k</text>
<text x="10.7" y="187.7" transform="rotate(-90 10.7 187.7)">GND</text>
<text x="29.7" y="196.1">CH340K</text>
<text x="87.4" y="192">R16</text>
<text x="87.4" y="197.4">10k</text>
<text x="101.3" y="193.6">Q2</text>
<text x="60.7" y="199.9">GND</text>
</g>
<g font-size="2.3">
<text x="17.4" y="13.5">13</text>
<text x="21" y="14.8">SHELL</text>
<text x="29.3" y="17.3">VBUS</text>
<text x="30.5" y="14.8">GND</text>
<text x="36.7" y="16">11</text>
<text x="36.7" y="13.5">12</text>
<text x="29.6" y="22.4">SBU1</text>
<text x="31" y="19.8">CC2</text>
<text x="36.7" y="23.6">8</text>
<text x="36.7" y="21.1">9</text>
<text x="36.7" y="18.6">10</text>
<text x="31" y="27.5">DN1</text>
<text x="31.1" y="30">DP1</text>
<text x="31.1" y="24.9">DP2</text>
<text x="36.7" y="28.7">6</text>
<text x="36.7" y="26.2">7</text>
<text x="31" y="35.1">CC1</text>
<text x="31" y="32.5">DN2</text>
<text x="36.7" y="33.8">4</text>
<text x="36.7" y="31.3">5</text>
<text x="17.4" y="41.4">14</text>
<text x="29.3" y="40.2">VBUS</text>
<text x="29.6" y="37.6">SBU2</text>
<text x="36.7" y="41.4">1</text>
<text x="36.7" y="38.9">2</text>
<text x="36.7" y="36.3">3</text>
<text x="206.6" y="41.4">1</text>
<text x="225.9" y="41.4">14</text>
<text x="281.5" y="41.4">1</text>
<text x="286" y="39.5" transform="rotate(-90 286 39.5)">5</text>
<text x="287.3" y="41.8" transform="rotate(-90 287.3 41.8)">5</text>
<text x="21" y="42.7">SHELL</text>
<text x="30.5" y="42.7">GND</text>
<text x="120.3" y="45.2">1</text>
<text x="120.3" y="47.8">2</text>
<text x="122.6" y="46.5">VIN</text>
<text x="131.1" y="42.1" transform="rotate(-90 131.1 42.1)">9</text>
<text x="132.1" y="47" transform="rotate(-90 132.1 47)">EP</text>
<text x="134.6" y="46.5">VOUT</text>
<text x="142.1" y="47.8">7</text>
<text x="142.1" y="45.2">8</text>
<text x="206.6" y="44">2</text>
<text x="206.6" y="46.5">3</text>
<text x="209" y="42.7">SDO</text>
<text x="209" y="45.2">ASDX</text>
<text x="209" y="47.8">ASCX</text>
<text x="220.1" y="47.8">CSB</text>
<text x="220.1" y="45.2">SCX</text>
<text x="220.1" y="42.7">SDX</text>
<text x="225.9" y="46.5">12</text>
<text x="225.9" y="44">13 SCL</text>
<text x="281.5" y="44">2</text>
<text x="281.5" y="46.5">3</text>
<text x="283.9" y="42.7">1</text>
<text x="283.9" y="45.2">2</text>
<text x="283.9" y="47.8">3</text>
<text x="59.4" y="48.8">Type-C</text>
<text x="120.3" y="50.3">3</text>
<text x="120.3" y="52.9">4</text>
<text x="122.6" y="49">LED1</text>
<text x="122.6" y="51.6">LED2</text>
<text x="136.6" y="51.6">BAT</text>
<text x="137.3" y="49">SW</text>
<text x="142.1" y="52.9">5</text>
<text x="142.1" y="50.3">6</text>
<text x="206.6" y="49">4</text>
<text x="206.6" y="51.6">5</text>
<text x="209" y="50.3">INT1</text>
<text x="209" y="52.9">VDDIO</text>
<text x="218.1" y="50.3">OSDO</text>
<text x="218.3" y="52.9">OCSB</text>
<text x="225.9" y="51.6">10</text>
<text x="225.9" y="49">11</text>
<text x="281.5" y="49">4</text>
<text x="283.9" y="50.3">4</text>
<text x="286" y="53.6" transform="rotate(-90 286 53.6)">6</text>
<text x="287.1" y="51.8" transform="rotate(-90 287.1 51.8)">6</text>
<text x="47.2" y="60">6</text>
<text x="47.2" y="57.4">7</text>
<text x="122.6" y="54.1">LED3</text>
<text x="136.4" y="54.1">KEY</text>
<text x="206.6" y="54.1">6</text>
<text x="206.6" y="56.7">7</text>
<text x="209" y="55.4">GNDIO</text>
<text x="209" y="57.9">GND</text>
<text x="219.9" y="55.4">INT2</text>
<text x="220" y="57.9">VDD</text>
<text x="225.9" y="56.7">8</text>
<text x="225.9" y="54.1">9</text>
<text x="47.7" y="62.5">1</text>
<text x="13" y="67.5" transform="rotate(-90 13 67.5)">4</text>
<text x="14" y="69.3" transform="rotate(-90 14 69.3)">4</text>
<text x="15.3" y="70.6">1</text>
<text x="17.7" y="69.4">1</text>
<text x="17.7" y="71.9">2</text>
<text x="47.7" y="67.6">2</text>
<text x="13" y="76.4" transform="rotate(-90 13 76.4)">3</text>
<text x="14" y="74.7" transform="rotate(-90 14 74.7)">3</text>
<text x="15.3" y="73.2">2</text>
<text x="47.2" y="75.2">4</text>
<text x="47.2" y="77.8">5</text>
<text x="47.7" y="72.7">3</text>
<text x="25.1" y="89.5">电池</text>
<text x="64.5" y="89.5">开关</text>
<text x="173.7" y="89.5">IP5306</text>
<text x="283" y="89.5">BMI270</text>
<text x="196.9" y="118.4">2</text>
<text x="196.9" y="115.9">1</text>
<text x="199.3" y="119.7">ADC</text>
<text x="199.3" y="117.1">RST</text>
<text x="209" y="119.7">RXD0</text>
<text x="209.3" y="117.1">TXD0</text>
<text x="216.3" y="118.4">15</text>
<text x="216.3" y="115.9">16</text>
<text x="46.6" y="125.2">1</text>
<text x="60.8" y="125.2">6</text>
<text x="163.3" y="121.4">1</text>
<text x="172.7" y="121.4">2</text>
<text x="196.9" y="123.5">4</text>
<text x="196.9" y="120.9">3</text>
<text x="199.3" y="124.8">IO16</text>
<text x="199.3" y="122.2">EN</text>
<text x="211.5" y="124.8">IO4</text>
<text x="211.5" y="122.2">IO5</text>
<text x="216.3" y="123.5">13</text>
<text x="216.3" y="120.9">14</text>
<text x="46.6" y="127.8">2</text>
<text x="46.6" y="130.3">3</text>
<text x="48.9" y="126.5">FB</text>
<text x="48.9" y="129.1">GND</text>
<text x="48.9" y="131.6">VIN</text>
<text x="54.9" y="126.5">OUT</text>
<text x="56" y="131.6">SW</text>
<text x="56.6" y="129.1">EN</text>
<text x="60.8" y="130.3">4</text>
<text x="60.8" y="127.8">5</text>
<text x="196.9" y="131.1">7</text>
<text x="196.9" y="128.6">6</text>
<text x="196.9" y="126">5</text>
<text x="199.3" y="129.8">IO12</text>
<text x="199.3" y="127.3">IO14</text>
<text x="211.5" y="129.8">IO2</text>
<text x="211.5" y="127.3">IO0</text>
<text x="216.3" y="131.1">10</text>
<text x="216.3" y="128.6">11</text>
<text x="216.3" y="126">12</text>
<text x="233.2" y="126.5">1</text>
<text x="242.6" y="126.5">2</text>
<text x="196.9" y="133.6">8</text>
<text x="199.3" y="134.9">VCC</text>
<text x="199.3" y="132.4">IO13</text>
<text x="210.1" y="134.9">GND</text>
<text x="210.2" y="132.4">IO15</text>
<text x="216.3" y="133.6">9</text>
<text x="201.2" y="142.7" transform="rotate(-90 201.2 142.7)">CS0</text>
<text x="203.7" y="142.7" transform="rotate(-90 203.7 142.7)">MISO</text>
<text x="206.3" y="142.7" transform="rotate(-90 206.3 142.7)">GPIO9</text>
<text x="208.8" y="142.7" transform="rotate(-90 208.8 142.7)">GPIO0</text>
<text x="211.4" y="142.7" transform="rotate(-90 211.4 142.7)">MOSI</text>
<text x="213.9" y="142.7" transform="rotate(-90 213.9 142.7)">SCLK</text>
<text x="200.2" y="146.3" transform="rotate(-90 200.2 146.3)">17</text>
<text x="202.7" y="146.3" transform="rotate(-90 202.7 146.3)">18</text>
<text x="205.3" y="146.3" transform="rotate(-90 205.3 146.3)">19</text>
<text x="207.8" y="146.3" transform="rotate(-90 207.8 146.3)">20</text>
<text x="210.3" y="146.3" transform="rotate(-90 210.3 146.3)">21</text>
<text x="212.9" y="146.3" transform="rotate(-90 212.9 146.3)">22</text>
<text x="110.2" y="159.3">DCDC</text>
<text x="283" y="159.3">ESP12F</text>
<text x="25" y="179.9">1</text>
<text x="34.6" y="178" transform="rotate(-90 34.6 178)">11</text>
<text x="44.3" y="179.9">10</text>
<text x="25" y="182.4">2</text>
<text x="25" y="184.9">3</text>
<text x="27.4" y="181.1">UD+</text>
<text x="27.4" y="183.7">UD-</text>
<text x="35.6" y="181.6" transform="rotate(-90 35.6 181.6)">EP</text>
<text x="38.4" y="183.7">RXD</text>
<text x="40.4" y="181.1">V3</text>
<text x="44.3" y="184.9">8</text>
<text x="44.3" y="182.4">9</text>
<text x="25" y="187.5">4</text>
<text x="25" y="190">5</text>
<text x="27.4" y="186.2">GND</text>
<text x="27.4" y="188.7">DTR#</text>
<text x="27.4" y="191.3">CTS#</text>
<text x="37.4" y="191.3">RTS#</text>
<text x="38.4" y="188.7">VCC</text>
<text x="38.6" y="186.2">TXD</text>
<text x="44.3" y="190">6</text>
<text x="44.3" y="187.5">7</text>
<text x="105.2" y="205">自动下载</text>
</g>
<g font-size="2.3" fill="#00f">
<text x="41.7" y="15.8">VBUS</text>
<text x="49.3" y="14.5">5.1k</text>
<text x="41.7" y="23.4">D+</text>
<text x="41.7" y="26">D-</text>
<text x="41.7" y="28.5">D+</text>
<text x="41.7" y="31">D-</text>
<text x="41.7" y="38.7">VBUS</text>
<text x="49.3" y="39.9">5.1k</text>
<text x="140.7" y="37.4">22uF</text>
<text x="148.3" y="37.4">22uF</text>
<text x="156" y="37.4">22uF</text>
<text x="163.6" y="37.4">22uF</text>
<text x="196.6" y="37.4">10K</text>
<text x="274.1" y="41.2">3V3</text>
<text x="20.1" y="46.3">TYPE-C 16PIN 2MD(073)</text>
<text x="101.3" y="45">VBUS</text>
<text x="111.5" y="42.5">2</text>
<text x="172.5" y="45">5V</text>
<text x="173.7" y="47.5">VBAT</text>
<text x="251.2" y="42.4">10K</text>
<text x="265.2" y="42.5">3V3</text>
<text x="274.1" y="43.7">SCL</text>
<text x="274.1" y="46.3">SDA</text>
<text x="150.9" y="50.1">1uH</text>
<text x="186.1" y="53.9">3V3</text>
<text x="252.5" y="50.1">10K</text>
<text x="161" y="56.4">500m</text>
<text x="121.7" y="60.2">IP5306</text>
<text x="169.9" y="60.2">22uF</text>
<text x="186.4" y="61.5">100nF</text>
<text x="208" y="61.5">BMI270</text>
<text x="21.7" y="69.1">VBAT</text>
<text x="54.4" y="70.4">SW</text>
<text x="159.8" y="66.6">22uF</text>
<text x="222" y="66.6">100nF</text>
<text x="272.8" y="67.9">WAFER-SH1.0-4PWB</text>
<text x="55.3" y="75.5">5V</text>
<text x="13.7" y="80.6">ZX-XH2.54-2PWT</text>
<text x="40.4" y="81.8">MK-12C02-G025</text>
<text x="175.8" y="101.3" transform="rotate(-90 175.8 101.3)">3V3</text>
<text x="196.6" y="107.2">WT8266-S5 ESP-12F</text>
<text x="246.1" y="112.3">0</text>
<text x="37.8" y="119.9">44.2k</text>
<text x="53.1" y="119.9">200k</text>
<text x="135.6" y="118.7">VBAT</text>
<text x="256.3" y="116.1">CH340_RXD</text>
<text x="256.3" y="118.7">CH340_TXD</text>
<text x="143.3" y="122.5">180k</text>
<text x="159.8" y="125">TS-1185-C-A-A-A</text>
<text x="181.4" y="125">EN</text>
<text x="220.7" y="121.2">SCL</text>
<text x="220.7" y="123.7">SDA</text>
<text x="230.9" y="122.5">IO0</text>
<text x="246.1" y="122.5">0</text>
<text x="29" y="130.1">5V</text>
<text x="64.5" y="127.6">DC_SW</text>
<text x="95" y="130.1">3V3</text>
<text x="167.4" y="131.4">1uF</text>
<text x="233.4" y="130.1">TS-1185-C-A-A-A</text>
<text x="48" y="135.2">MP1601GTF</text>
<text x="68.3" y="132.6">1uH</text>
<text x="178.5" y="136.4">3V3</text>
<text x="220.7" y="133.9">GND</text>
<text x="20.1" y="144.1">DC_SW</text>
<text x="41.7" y="144.1">SW</text>
<text x="233" y="146.1" transform="rotate(-90 233 146.1)">3V3</text>
<text x="106.4" y="173.3">EN</text>
<text x="16.3" y="179.6">D+</text>
<text x="77.2" y="178.4">DTR</text>
<text x="16.3" y="182.2">D-</text>
<text x="49.3" y="182.2">CH340_RXD</text>
<text x="49.3" y="184.7">CH340_TXD</text>
<text x="106.4" y="184.7">RTS</text>
<text x="16.3" y="187.2">DTR</text>
<text x="49.3" y="189.8">RTS</text>
<text x="49.3" y="187.2">VBUS</text>
<text x="67.1" y="188.5">100nF</text>
<text x="106.4" y="188.5">DTR</text>
<text x="77.2" y="193.6">RTS</text>
<text x="106.4" y="198.7">IO0</text>
</g>
<text font-size="2.2" fill="#00f" x="232.2" y="41.2">SDA</text>
<g font-size="1.3" fill="#a00000">
<text x="41.9" y="71.2" transform="rotate(-90 41.9 71.2)">B</text>
<text x="42.9" y="66.1" transform="rotate(-90 42.9 66.1)">A</text>
</g>
</svg>
